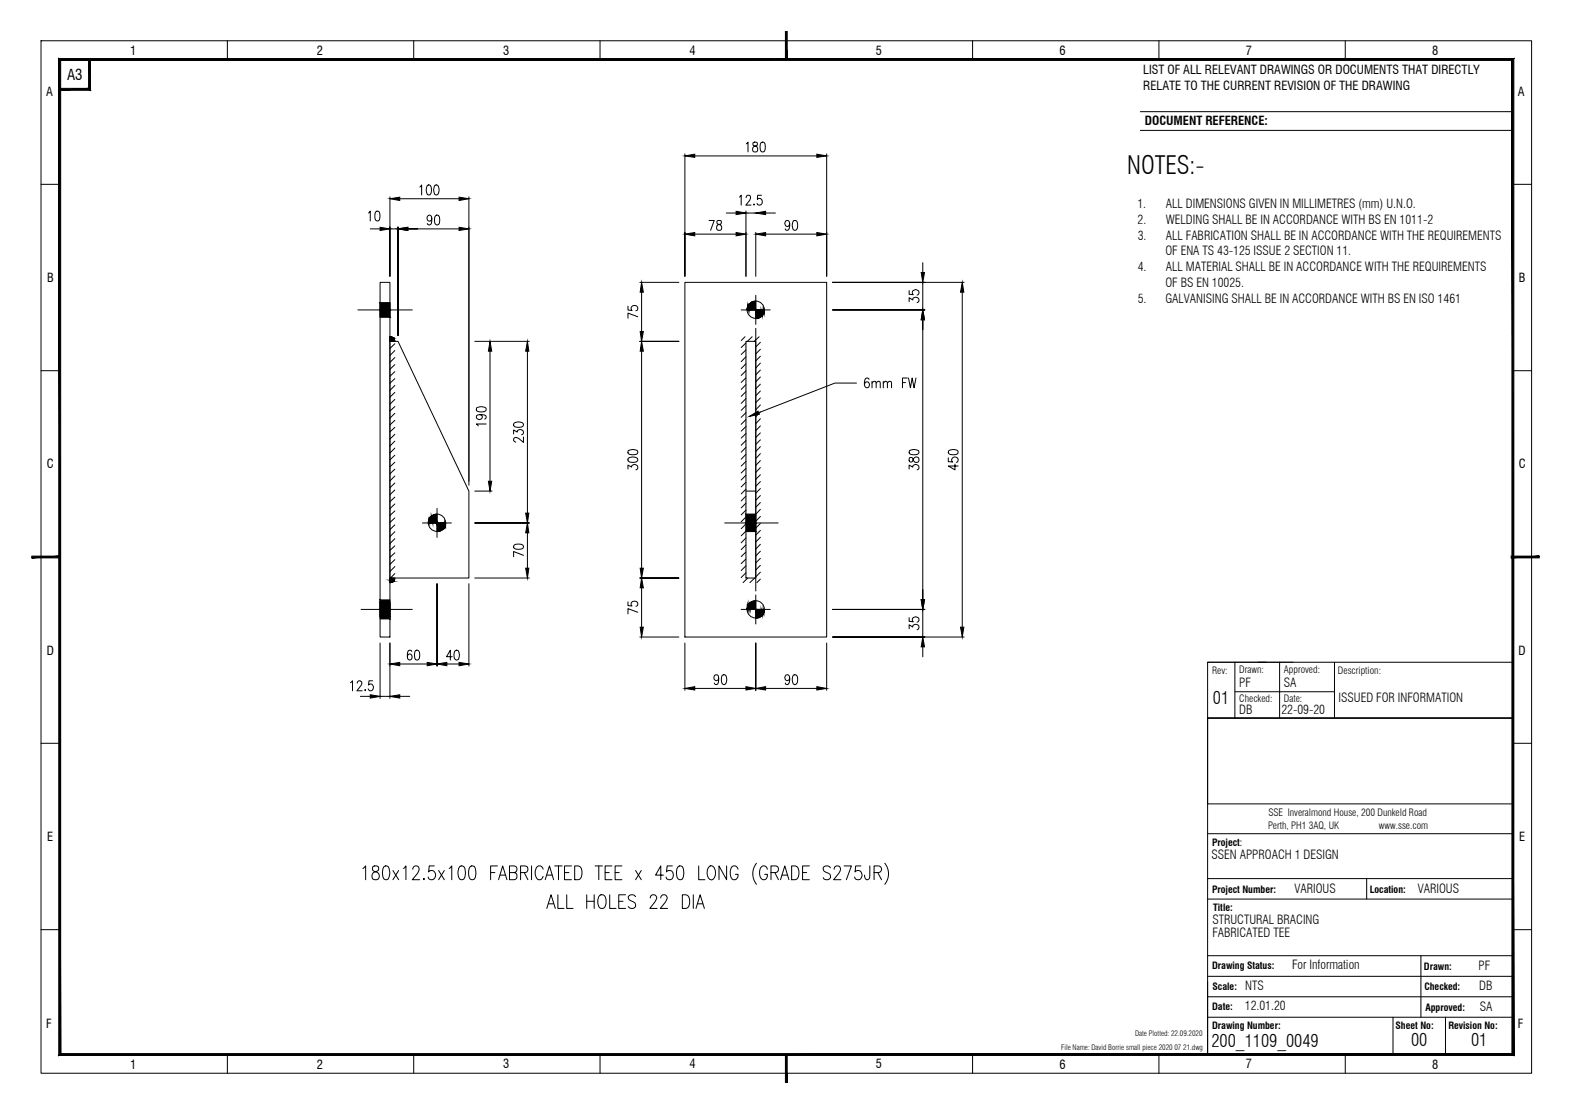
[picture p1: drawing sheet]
<svg xmlns="http://www.w3.org/2000/svg" width="420mm" height="297mm" viewBox="0 0 420 297" stroke-linecap="round" stroke-linejoin="round" font-family="sans-serif">
<!-- layer: Border -->
<g fill="none" stroke="#000" stroke-width=".27">
<path d="M304.4 29.8h99.4M304.4 34.8h99.4M322.4 176.7h81.4M345.2 176.7h-22.8v14.9h81.4h-81.4v89.8h81.4M356.2 176.7v14.9M403.8 213.5v18.1M322.4 222.5h81.4M322.4 234.5h81.4M322.4 239.9h81.4M364.8 234.5v5.4M322.4 255.1h81.4M379.3 255.1v16.4"/>
<path d="M322.4 260.6h81.4M322.4 266h81.4M322.4 271.5h81.4M371.8 271.5v9.9M385.9 271.5v9.9"/>
</g>
<!-- layer: Border Grid -->
<g fill="none" stroke="#000" stroke-width=".27">
<path d="M11 10.9h397.8v275.5h-397.8zM60.7 10.9v5M110.4 10.9v5M160.2 10.9v5M259.6 10.9v5M309.4 10.9v5M359.1 10.9v5M11 49.2h4.9M403.8 49.2h5M11 98.9h4.9M403.8 98.9h5M11 198.4h4.9"/>
<path d="M403.8 198.4h5M11 248.1h4.9M403.8 248.1h5M60.7 281.4v5M110.4 281.4v5M160.2 281.4v5M259.6 281.4v5M309.4 281.4v5M359.1 281.4v5"/>
</g>
<!-- layer: Border -->
<g fill="#000" stroke="#000" stroke-width=".27">
<path d="M15.7 15.6l.5 .5 387.9-.5zM16.2 16.1l387.9-.5-.5 .5zM404.1 15.6l-.5 .5 .5 265.6zM403.6 16.1l.5 265.6-.5-.5zM15.7 281.7h388.4l-.5-.5zM16.2 281.2h387.4l-387.9 .5zM15.7 15.6v266.1l.5-.5zM15.7 15.6l.5 .5v265.1z"/>
<path d="M15.9 23.6v.5l7.8-.5zM15.9 24.1l7.8-.5 .5 .5zM23.7 15.9v7.7l.5 .5zM23.7 15.9h.5v8.2z"/>
</g>
<!-- layer: 0 -->
<g fill="#000" stroke="#000" stroke-width=".27">
<path d="M209.7 8.4v7.5h.4zM209.7 8.4h.4v7.5z"/>
<path d="M8.5 148.9h7.4v-.5zM8.5 148.4h7.4l-7.4 .5z"/>
<path d="M403.4 148.9h7.5v-.5zM403.4 148.4h7.5l-7.5 .5z"/>
<path d="M209.7 281.4v7.5h.4zM209.7 281.4h.4v7.5z"/>
</g>
<path d="M329.6 176.7v14.9M335.9 176.7h2M341.6 176.7v14.9M403.8 176.7v14.9M322.4 191.6h81.4v22.9h-81.4zM329.6 184.6h26.6" fill="none" stroke="#000" stroke-width=".27"/>
<!-- layer: PDF10_TEXT -->
<g fill="none" stroke="#000" stroke-width=".27">
<path d="M96.9 231.8l.7-.7v3.7M99.6 231.3a.86 .86 0 0 0 .2 1.2 1.32 1.32 0 0 1 1.3 .7 1.32 1.32 0 0 1-.1 1.4 1.08 1.08 0 0 1-1.7-.4 1.08 1.08 0 0 1 .8-1.5l.6-.2a.74 .74 0 0 0 .4-.7 .74 .74 0 0 0-.6-.7zM102.5 231.3l.7-.2a1.92 1.92 0 0 1 .8 2.1l-.4 1.4-.7 .2a1.81 1.81 0 0 1-.8-2.1zM104.9 232.3l1.5 2.5M106.4 232.3l-1.5 2.5M107.7 231.8l.7-.7v3.7M110.2 232v-.2a.93 .93 0 0 1 1.1-.7 1.2 1.2 0 0 1 .2 1.9l-1.4 1.8h1.9M113.1 234.4l.2 .2-.2 .2zM115.9 231.1h-1.3l-.2 1.6a1.19 1.19 0 0 1 1.9 .6 1.19 1.19 0 0 1-1.3 1.5l-.6-.4-.1-.3M117.1 232.3l1.5 2.5M118.6 232.3l-1.5 2.5M119.9 231.8l.7-.7v3.7"/>
<path d="M122.7 231.3l.7-.2a1.78 1.78 0 0 1 .8 2.1l-.4 1.4-.7 .2a2.22 2.22 0 0 1-.7-3zM125.5 231.3l.4-.2 .7 .2a3.8 3.8 0 0 1 0 3.3l-.7 .2a1.76 1.76 0 0 1-.8-2.1zM131 232.9h1.1M132.8 231.1h-1.8v3.7M133.1 234.8l1.1-3.7 1.1 3.7M133.5 233.6h1.4M136 232.9h1.3a.9 .9 0 0 0 .7-.9 .9 .9 0 0 0-.7-.9h-1.3v3.7h1.3a.98 .98 0 0 0 .7-1 .98 .98 0 0 0-.7-.9M139 232.9h1.2a.9 .9 0 0 0 .7-.9 .9 .9 0 0 0-.7-.9h-1.2v3.7M139.9 232.9l1 1.9M141.9 231.1v3.7M145 232a.98 .98 0 0 0-1.5-.7 2.43 2.43 0 0 0 .2 3.5 1.04 1.04 0 0 0 1.3-.9M145.5 234.8l1.2-3.7 1.1 3.7"/>
<path d="M146 233.6h1.4M148.1 231.1h2M148.9 238.8v3.6h1.7M149.1 231.1v3.7M150.7 232.9h1.2M151.3 238.8v3.6h1.7M152.6 231.1h-1.9v3.7h1.9M153.4 231.1h1a2.2 2.2 0 0 1 .7 3.1l-.7 .6h-1zM156.6 238.8v3.6M158.6 238.8v3.6M158.9 231.1h1.9M159.8 231.1v3.7"/>
<path d="M160.1 239a1.12 1.12 0 0 1 1.2 0 1.12 1.12 0 0 1 .5 1.2 2.11 2.11 0 0 1-.9 2.2 1.17 1.17 0 0 1-1.3-1.4 2.61 2.61 0 0 1 .5-2zM161.5 232.9h1.1M162.8 238.8v3.6h1.7M163.4 231.1h-1.9v3.7h1.9M164.2 232.9h1.1M166 231.1h-1.8v3.7h1.8M167 238.8h-1.8v3.6h1.8M169.7 239.3a1.03 1.03 0 0 0-1.1-.5 1.03 1.03 0 0 0-.9 .8 1.95 1.95 0 0 0 1.7 1.3 .91 .91 0 0 1-.4 1.5h-.6l-.7-.5M169.7 232.3l1.5 2.5M171.2 232.3l-1.5 2.5M173.6 239.6l.1-.5 .4-.3 .9 .2a.83 .83 0 0 1 .1 1.2l-1.6 2.2h1.9M176.4 239.6l.1-.5 .4-.3 .9 .2a.83 .83 0 0 1 .1 1.2l-1.6 2.2h1.9"/>
<path d="M177.1 233.6h-2.1l1.4-2.5v3.7M179.5 231.1h-1.4l-.2 1.6a1.06 1.06 0 0 1 1.4-.3 1.06 1.06 0 0 1 .4 1.3 .99 .99 0 0 1-.8 1.1 .99 .99 0 0 1-1.1-.7M181 231.3l.7-.2a1.84 1.84 0 0 1 .8 2.1l-.4 1.4-.7 .2a1.76 1.76 0 0 1-.8-2.1l.1-.9zM182.1 238.8h1a2.13 2.13 0 0 1 0 3.6h-1zM185.1 238.8v3.6M186.5 231.1v3.7h1.7M189.3 231.3a.91 .91 0 0 1 1-.2 .91 .91 0 0 1 .5 .9 2.34 2.34 0 0 1-.7 2.8 1.53 1.53 0 0 1-1.3-2zM194 231.1v3.7l-2.1-3.7v3.7M197 232a.98 .98 0 0 0-1-.9 .98 .98 0 0 0-.9 .9 2.37 2.37 0 0 0 .6 2.8 1.11 1.11 0 0 0 1.3-1.5h-.7M201.9 230.4a4.5 4.5 0 0 0 0 5.6M204.8 232a.98 .98 0 0 0-.9-.9 .98 .98 0 0 0-1 .9 2.29 2.29 0 0 0 .7 2.8 1.07 1.07 0 0 0 1.2-1.5h-.7M205.8 232.9h1.3a.92 .92 0 0 0 .7-.9 .92 .92 0 0 0-.7-.9h-1.3v3.7"/>
<path d="M206.8 232.9l1 1.9M208.4 234.8l1.1-3.7 1.1 3.7M208.8 233.6h1.4M211.3 231.1h1a2.2 2.2 0 0 1 .7 3.1l-.7 .6h-1zM214.2 232.9h1.1M216.1 231.1h-1.9v3.7h1.9M221.7 231.6a1.03 1.03 0 0 0-1.1-.5 1.03 1.03 0 0 0-.9 .9l.3 .5 1.1 .5a.91 .91 0 0 1 .6 1 .91 .91 0 0 1-.7 .8l-1-.2-.3-.4M222.7 232v-.2a.88 .88 0 0 1 1.4-.5l.1 .1a1.41 1.41 0 0 1-.3 1.6l-1.4 1.8h2M225.3 231.1h2l-1.4 3.7M229.8 231.1h-1.4l-.2 1.6a1.18 1.18 0 0 1 2 .6 1.18 1.18 0 0 1-1.4 1.5l-.4-.2-.3-.5M232.2 231.1l-.1 3.3a.61 .61 0 0 1-.6 .4 .61 .61 0 0 1-.5-.4l-.2-.8M233.3 232.9h1.3a.9 .9 0 0 0 .7-.9 .9 .9 0 0 0-.7-.9h-1.3v3.7"/>
<path d="M234.3 232.9l1 1.9M236.2 230.4a4.5 4.5 0 0 1 0 5.6M146 242.4l1.1-3.6 1.1 3.6M146.4 241.2h1.4M156.6 240.5h2M165.2 240.5h1.1M185.8 242.4l1.1-3.6 1.1 3.6M186.2 241.2h1.4"/>
</g>
<!-- layer: PDF10_EL-Steel -->
<g fill="#000" stroke="#000" stroke-width=".27">
<path d="M101.5 80.8l2.6 1.9v-1.9zM101.5 80.8l2.6 1.9h-2.6zM101.5 82.7l2.6 1.9v-1.9zM101.5 82.7l2.6 1.9h-2.6z"/>
<path d="M104.1 89.9h.2zM104.1 89.9l.4 .1zM104.1 89.9l.4 .1zM104.1 90h.7zM104.1 90h.7zM104.1 90l.8 .2zM104.1 90l.8 .2zM104.1 90.2l1 .1zM104.1 90.2l1 .1zM104.1 90.3l1.1 .2-.1-.2zM104.1 90.3l1.1 .2h-1.1zM104.1 90.5l1.2 .2-.1-.2zM104.1 90.5l1.2 .2h-1.2zM104.1 90.7l1.3 .2-.1-.2zM104.1 90.7l1.3 .2h-1.3zM104.1 90.9l1.3 .2v-.2zM104.1 90.9l1.3 .2h-1.3z"/>
<path d="M199.1 137.2l2.6 2.4v-2.4zM199.1 137.2l2.6 2.4h-2.6zM199.1 139.6l2.6 2.3v-2.3zM199.1 139.6l2.6 2.3h-2.6z"/>
<path d="M104.1 155.5h.2zM104.1 155.4l.2 .1zM104.1 155.4h.4z"/>
<path d="M104.1 154.3l1.3 .2v-.2zM104.1 154.3l1.3 .2h-1.3zM104.1 154.5l1.2 .2 .1-.2zM104.1 154.5l1.2 .2h-1.2zM104.1 154.7l1.1 .2 .1-.2zM104.1 154.7l1.1 .2h-1.1zM104.1 154.9l1 .2 .1-.2zM104.1 154.9l1 .2h-1zM104.1 155.1l.8 .1 .2-.1zM104.1 155.1l.8 .1h-.8zM104.1 155.2h.8zM104.1 155.2l.7 .2zM104.1 155.4h.7zM104.1 155.4h.4z"/>
<path d="M101.5 160.1l2.6 2.5v-2.5zM101.5 160.1l2.6 2.5h-2.6zM101.5 162.6l2.6 2.6v-2.6zM101.5 162.6l2.6 2.6h-2.6z"/>
<path d="M101.5 160.7l2.6 1.9v-1.9zM101.5 160.7l2.6 1.9h-2.6zM101.5 162.6l2.6 2v-2zM101.5 162.6l2.6 2h-2.6z"/>
</g>
<path d="M101.5 75.4h2.6v94.6h-2.6zM182.8 75.4h37.9v94.6h-37.9zM104.1 91.1h2.1l19 40v23.2h-21.1zM199.1 91.1h2.6v63.2h-2.6zM199.1 131.1h2.6" fill="none" stroke="#000" stroke-width=".27"/>
<!-- layer: PDF10_EL-Holes -->
<g fill="none" stroke="#000" stroke-width=".27">
<path d="M201.7 78.8v7.8M197.9 82.7h7.7M112.8 139.6h7.7M116.7 135.7v7.7M201.7 158.8v7.7M197.9 162.6h7.7"/>
<circle cx="201.7" cy="82.7" r="2.31"/>
<circle cx="116.6" cy="139.5" r="2.31"/>
<circle cx="201.7" cy="162.6" r="2.31"/>
</g>
<g fill="#000" stroke="#000" stroke-width=".27">
<path d="M199.5 82v.7zM204 82.7v.4zM114.5 138.8v.8zM118.9 139.6v.4zM199.5 161.8v.8zM204 162.6v.5z"/>
<path d="M199.5 82.3v.4zM199.5 82.3l-.1 .4z"/>
<path d="M201.3 80.4h.4v2.3zM201.3 80.4v2.3h.4zM200.9 80.5l.4-.1v2.3zM200.9 80.5v2.2h.4zM200.6 80.7l.3-.2v2.2zM200.6 80.7v2h.3zM200.3 80.9l.3-.2v2zM200.3 80.9v1.8h.3zM200 81.2l.3-.3v1.8zM200 81.2v1.5h.3zM200 81.2v1.5l-.3-1.2zM199.7 81.5v1.2h.3zM199.7 81.5v1.2l-.2-.7zM199.5 82v.7h.2z"/>
<path d="M203.9 82.7l.1 .4zM203.9 82.7v.8zM203.7 82.7h.2v.8zM203.7 82.7v1.2l.2-.4zM203.5 82.7h.2v1.2zM203.5 82.7v1.5l.2-.3zM203.2 82.7h.3v1.5zM203.2 82.7v1.8l.3-.3zM202.9 82.7h.3v1.8zM202.9 82.7v2l.3-.2zM202.6 82.7h.3v2zM202.6 82.7v2.2l.3-.2zM202.1 82.7h.5v2.2zM202.1 82.7v2.3l.5-.1zM201.7 82.7h.4v2.3zM201.7 82.7v2.3h.4z"/>
<path d="M114.4 139.1l.1 .5zM114.4 139.1l-.1 .5z"/>
<path d="M116.3 137.3l.4-.1v2.4zM116.3 137.3v2.3h.4zM115.9 137.4l.4-.1v2.3zM115.9 137.4v2.2h.4zM115.5 137.5l.4-.1v2.2zM115.5 137.5v2.1h.4zM115.1 137.8l.4-.3v2.1zM115.1 137.8v1.8h.4zM115.1 137.8v1.8l-.2-1.5zM114.9 138.1v1.5h.2zM114.9 138.1v1.5l-.2-1.2zM114.7 138.4v1.2h.2zM114.7 138.4v1.2l-.2-.8zM114.5 138.8v.8h.2z"/>
<path d="M118.9 139.6v.4zM118.9 139.6v.7zM118.6 139.6h.3v.7zM118.6 139.6v1.1l.3-.4zM118.4 139.6h.2v1.1zM118.4 139.6v1.5l.2-.4zM118.1 139.6h.3v1.5zM118.1 139.6v1.8l.3-.3zM117.8 139.6h.3v1.8zM117.8 139.6v2l.3-.2zM117.5 139.6h.3v2zM117.5 139.6v2.1l.3-.1zM117 139.6h.5v2.1zM117 139.6v2.2l.5-.1zM116.7 139.6h.3v2.2zM116.7 139.6v2.3l.3-.1z"/>
<path d="M199.5 162.3v.3zM199.5 162.3l-.1 .3z"/>
<path d="M201.3 160.4h.4v2.2zM201.3 160.4v2.2h.4zM200.9 160.5l.4-.1v2.2zM200.9 160.5v2.1h.4zM200.6 160.7l.3-.2v2.1zM200.6 160.7v1.9h.3zM200.3 160.9l.3-.2v1.9zM200.3 160.9v1.7h.3zM200.3 160.9v1.7l-.3-1.4zM200 161.2v1.4h.3zM200 161.2v1.4l-.3-1.1zM199.7 161.5v1.1h.3zM199.7 161.5v1.1l-.2-.8zM199.5 161.8v.8h.2z"/>
<path d="M203.9 162.6l.1 .5zM203.9 162.6v.8zM203.7 162.6h.2v.8zM203.7 162.6v1.2l.2-.4zM203.5 162.6h.2v1.2zM203.5 162.6v1.5l.2-.3zM203.2 162.6h.3v1.5zM203.2 162.6v1.8l.3-.3zM202.9 162.6h.3v1.8zM202.9 162.6v2.1l.3-.3zM202.6 162.6h.3v2.1zM202.6 162.6v2.2l.3-.1zM202.1 162.6h.5v2.2zM202.1 162.6v2.3l.5-.1zM201.7 162.6h.4v2.3zM201.7 162.6v2.4l.4-.1z"/>
</g>
<!-- layer: PDF10_Dimensions -->
<g fill="none" stroke="#000" stroke-width=".27">
<path d="M199.2 38.4l.5-.5v2.7M201.1 38.1v.7a.95 .95 0 0 1 1.1 .6 .95 .95 0 0 1-.4 1.2 .84 .84 0 0 1-1-.9 .84 .84 0 0 1 1.1-.8l.2-.1a.56 .56 0 0 0-.3-.9zM203.2 38.1l.5-.2a1.72 1.72 0 0 1 0 2.7h-.2a1.27 1.27 0 0 1-.6-1.6zM98.4 56.9l.4-.6v2.7M100.4 56.5l.5-.2a1.63 1.63 0 0 1 .4 2.2l-.1 .3-.6 .2a2.01 2.01 0 0 1-.2-2.5zM104.1 52.5v21.2v-13.1M106.7 53h15.8M112.1 49.9l.5-.5v2.6M114.1 49.5l.5-.1a1.6 1.6 0 0 1 .5 2.1l-.2 .4-.5 .1a1.68 1.68 0 0 1-.5-2.1zM115.3 58.3l-.1 .4a.61 .61 0 0 1-.6 .3 .61 .61 0 0 1-.5-.3l-.1-.4a.74 .74 0 0 1 .7-.9l.3 .1a2.01 2.01 0 0 1-.3 2.5l-.5-.1-.1-.3M116.1 49.5l.5-.1a1.7 1.7 0 0 1 0 2.6h-.2a1.6 1.6 0 0 1-.5-2.1zM116.3 57.5l.5-.1a1.27 1.27 0 0 1 .6 1.5l-.3 1-.5 .1a1.88 1.88 0 0 1-.3-2.5z"/>
<path d="M125.2 52.5v77M182.8 41.1v32.6v-11.7M185.4 41.6h32.6M189.3 58.8h1.4l-1 2.7M191.5 58.9a.6 .6 0 0 0 .2 .9 .83 .83 0 0 1 1 .9 .83 .83 0 0 1-1.2 .6 1.07 1.07 0 0 1-.1-1.1 1.07 1.07 0 0 1 1.1-.5 .53 .53 0 0 0-.3-.9zM193.9 56.9h2.6M197.4 52.6l.5-.5v2.6M199.1 56.3v17.4M199.1 56.9h2.6M199.2 52.7l.3-.6 .7 .1 .1 .4-.2 .9-1 1.2h1.4M201.2 54.6h.2zM203.3 52.1h-1l-.1 1.1a.81 .81 0 0 1 1.1 .1 .81 .81 0 0 1 0 1.1 .81 .81 0 0 1-1.1 .1l-.1-.2"/>
<path d="M204.4 56.9h2.6M210.8 59.7a.7 .7 0 0 1-.7 .8 .79 .79 0 0 1-.6-1 .79 .79 0 0 1 1-.6 2.31 2.31 0 0 1 0 2.4l-.5 .2-.4-.4M211.8 58.9l.5-.1a1.46 1.46 0 0 1 .5 2.1l-.2 .4-.5 .2a1.6 1.6 0 0 1-.5-2.1zM220.7 41.1v32.6M98.8 61.1h2.7M104.1 61.1h2.1M106.2 60.6v29v-29M111.5 61.1h-2.6h13.6M170.8 75.4h10.4M171.3 78v10.5M185.4 62.5h11.1M201.7 62v11.7"/>
<path d="M204.4 62.5h13.6M242.7 77.6v.9l1.1 .2a.83 .83 0 0 1 0-1.2 .83 .83 0 0 1 1.2 0 .83 .83 0 0 1 .1 1.2h-.3M246.3 70.1v2.6M246.3 75.4v7.3M246.9 75.4h-24.7h35.2M256.9 78v89.4M101.5 80.8h2.6v3.8h-2.6zM105.4 91.7l-1.3 1.3M105.4 93.6l-1.3 1.3M105.4 95.4l-1.3 1.3M105.4 97.3l-1.3 1.3M105.4 99.2l-1.3 1.2"/>
<path d="M126.7 91.1h14.6M130.8 93.7v34.7M140.8 93.7v43.2M167.6 81.7v1.1h1.1a.81 .81 0 0 1 .1-1.1 .81 .81 0 0 1 1.1 0 .81 .81 0 0 1 .1 1.1l-.3 .1M170.3 84.5l-2.7-.9v1.3M170.8 91.1h10.4h-10.4M171.3 93.7v57.9M198.9 89.9l-1 1M199.1 91.5l-1.2 1.3M199.1 93.4l-1.2 1.2M199.1 95.2l-1.2 1.3M199.1 97.1l-1.2 1.3"/>
<path d="M199.1 98.9l-1.2 1.3M200.8 89.9l-1.3 1.2M202.6 89.9l-1.3 1.2M203 91.4l-1.3 1.2M203 93.2l-1.3 1.2M203 95.1l-1.3 1.2M203 96.9l-1.3 1.3M203 98.8l-1.3 1.2M242.7 80.5v-1l1 .6a.77 .77 0 0 1 1.1-.7 .77 .77 0 0 1 0 1.3M246.3 88v-2.7v74.7v-2.6M246.9 82.7h-24.7h24.7M105.4 101l-1.3 1.3"/>
<path d="M105.4 102.9l-1.3 1.3M105.4 104.7l-1.3 1.3M105.4 106.6l-1.3 1.3M105.4 108.5l-1.3 1.2M105.4 110.3l-1.3 1.3M105.4 112.2l-1.3 1.2M105.4 114l-1.3 1.3M105.4 115.9l-1.3 1.3M105.4 117.7l-1.3 1.3M105.4 119.6l-1.3 1.3M127.2 108.8a2.55 2.55 0 0 1 2.5 0l.1 .5a1.54 1.54 0 0 1-2.1 .6l-.5-.3zM128 110.7l.6 .2a.62 .62 0 0 1-.2 .9 .79 .79 0 0 1-.9 0 .79 .79 0 0 1-.3-.9 2.64 2.64 0 0 1 2.5 0l.1 .6-.4 .3"/>
<path d="M129.8 113.2h-2.6l.5 .5M137.1 115.8v-1l1 .5a.77 .77 0 0 1 1.2-.6 .77 .77 0 0 1-.1 1.3M137.2 112.9a1.84 1.84 0 0 1 2.5 .3v.2a1.22 1.22 0 0 1-1.5 .6l-1-.3zM139.7 116.6v1.5l-1.2-1.1-.9-.2-.4 .1-.1 .7 .6 .4M199.1 100.8l-1.2 1.3M199.1 102.7l-1.2 1.2M199.1 104.5l-1.2 1.3M199.1 106.4l-1.2 1.3M199.1 108.2l-1.2 1.3M199.1 110.1l-1.2 1.3M199.1 112l-1.2 1.2M199.1 113.8l-1.2 1.3"/>
<path d="M199.1 115.7l-1.2 1.2M199.1 117.6l-1.2 1.2M199.1 119.4l-1.2 1.3M203 100.6l-1.3 1.3M203 102.5l-1.3 1.3M203 104.4l-1.3 1.2M203 106.2l-1.3 1.2M203 108.1l-1.3 1.2M203 109.9l-1.3 1.3M203 111.8l-1.3 1.3M203 113.7l-1.3 1.2M203 115.5l-1.3 1.3"/>
<path d="M203 117.4l-1.3 1.2M203 119.2l-1.3 1.3M228.6 102.2h-5.7l-20.4 8M232 101.3l-.1-.3-.5-.1a1.53 1.53 0 0 0 .1 2.6 .79 .79 0 0 0 .6-1 .79 .79 0 0 0-1-.5l-.4 .6M232.8 102.2l.5-.4 .5 .1 .1 1.6M232.8 101.8v1.7M233.9 102.2l.5-.4 .5 .1 .1 1.6M235.8 102.2l.5-.4 .5 .1 .1 1.6M235.8 101.8v1.7M236.9 102.2l.5-.4 .5 .1 .1 1.6M240.9 102.1h.8M242.2 100.9h-1.3v2.6"/>
<path d="M242.5 100.9l.5 2.6 .5-2.6 .5 2.6 .5-2.6M105.4 121.5l-1.3 1.2M105.4 123.4l-1.3 1.2M105.4 125.2l-1.3 1.2M105.4 127l-1.3 1.4M105.4 128.9l-1.3 1.3M105.4 130.8l-1.3 1.2M105.4 132.7l-1.3 1.2M105.4 134.5l-1.3 1.3M105.4 136.4l-1.3 1.2M105.4 138.2l-1.3 1.2M126.7 131.1h4.6"/>
<path d="M141.3 139.6h-14.6h14.6M167.6 125.2v-1.1l1 .6a.77 .77 0 0 1 1.2-.6 .77 .77 0 0 1-.1 1.3M167.7 122.3a1.89 1.89 0 0 1 2.6 .3v.2a1.89 1.89 0 0 1-2.6 .3zM167.7 120.3a2.55 2.55 0 0 1 2.4 0l.2 .5a1.54 1.54 0 0 1-2.2 .5l-.4-.2zM199.1 139.9l-1.2 1.2M199.1 121.2l-1.2 1.4M199.1 123.1l-1.2 1.3M199.1 125l-1.2 1.2M199.1 126.8l-1.2 1.3M199.1 128.7l-1.2 1.3M199.1 130.6l-1.2 1.2M199.1 132.4l-1.2 1.3"/>
<path d="M199.1 134.3l-1.2 1.3M199.1 136.1l-1.2 1.3M199.1 138l-1.2 1.2M203 139.7l-1.3 1.2M203 121.1l-1.3 1.3M203 122.9l-1.3 1.3M203 124.8l-1.3 1.3M203 126.7l-1.3 1.2M203 128.5l-1.3 1.3M203 130.4l-1.3 1.2M203 132.2l-1.3 1.3M203 134.1l-1.3 1.3"/>
<path d="M203 135.9l-1.3 1.3M203 137.8l-1.3 1.3M242.7 125.2v-1.1l1 .6a.77 .77 0 0 1 1.1-.6 .77 .77 0 0 1 0 1.3M242.8 122.2a.71 .71 0 0 0 .5 1.1l.2-.1a1.07 1.07 0 0 1 .5-1 1.07 1.07 0 0 1 1.2 0 .79 .79 0 0 1-.3 1.2 .79 .79 0 0 1-1.1-.6l-.1-.4a.6 .6 0 0 0-.9-.2zM242.8 120.3a2.55 2.55 0 0 1 2.4 0l.1 .5a1.54 1.54 0 0 1-2.1 .5l-.4-.2zM253.1 122.2v1l1.2 .1a.83 .83 0 0 1 0-1.1 .83 .83 0 0 1 1.2 0 .83 .83 0 0 1 .1 1.1l-.3 .1M253.3 120.3a2.48 2.48 0 0 1 2.3 0l.2 .5a1.72 1.72 0 0 1-2.7 0zM254.9 123.9v1.5l-1.8-1h2.7M105.4 140.1l-1.3 1.3M105.4 141.9l-1.3 1.3M105.4 143.8l-1.3 1.3M105.4 145.7l-1.3 1.2"/>
<path d="M105.4 147.5l-1.3 1.3M105.4 149.4l-1.3 1.2M105.4 151.2l-1.3 1.3M105.4 153.1l-1.1 1.2M116.7 155.8v22v-22M125.2 155.8v22M126.7 154.3h14.6M137.2 145.5l1-.3a1.12 1.12 0 0 1 1.5 .8 1.27 1.27 0 0 1-1.5 .6l-1-.3zM139.7 148.2l-2.6-1v1.4M140.8 142.2v9.4M170.8 154.3h10.4h-10.4M171.3 156.9v10.5"/>
<path d="M199.1 141.7l-1.2 1.3M199.1 143.6l-1.2 1.3M199.1 145.4l-1.2 1.3M199.1 147.3l-1.2 1.2M199.1 149.2l-1.2 1.2M199.1 151l-1.2 1.3M199.1 152.9l-1.2 1.2M199.6 154.3l-1.2 1.2M201.5 154.3l-1.3 1.2M203 141.6l-1.3 1.2M203 143.4l-1.3 1.3M203 145.2l-1.3 1.4"/>
<path d="M203 147.1l-1.3 1.3M203 149l-1.3 1.2M203 150.9l-1.3 1.2M203 152.7l-1.3 1.3M203 154.6l-1 .9M101.5 160.7h2.6v3.9h-2.6zM101.5 171.6v14.8M104.1 171.6v14.8M106.7 177.2h7.3M109.9 173.9a.55 .55 0 0 0-.9-.2 2.45 2.45 0 0 0 0 2.3 .57 .57 0 0 0 .9-.2l.1-.4a.65 .65 0 0 0-.5-.9 .65 .65 0 0 0-.8 .8M110.9 173.7l.5-.2a1.72 1.72 0 0 1 0 2.6h-.2a1.54 1.54 0 0 1-.5-2.1zM119.3 177.2h3.2"/>
<path d="M120.7 175.3h-1.5l1-1.8v2.6M121.5 173.7l.5-.2a1.54 1.54 0 0 1 .5 2.1l-.2 .4-.5 .1a1.82 1.82 0 0 1-.3-2.4zM167.6 160.6v1l1.1 .1a.85 .85 0 0 1 .5-1.3 .85 .85 0 0 1 1.1 .9l-.6 .5M170.3 163.4l-2.7-1v1.4M170.8 170h10.4M182.8 171.6v12.6M220.7 171.6v12.6M242.7 167.8v-1l1 .5a.78 .78 0 0 1 1.2-.6 .78 .78 0 0 1-.1 1.4M242.7 164.8v1l1.1 .1a.81 .81 0 0 1 .1-1.1 .81 .81 0 0 1 1.1 0 .81 .81 0 0 1 .1 1.1l-.3 .1M246.3 162.6v7.4M246.3 172.6v2.7M246.9 170h-24.7h35.2"/>
<path d="M246.9 162.6h-24.7h24.7M93.5 182.2l.6-.5v2.7M95.4 182.3v-.4a.66 .66 0 0 1 .9 0 .66 .66 0 0 1 .2 .8l-1.2 1.7h1.4M96.2 185.8h2.6M97.5 184.1v.3zM99.5 181.7h-1l-.1 1.1a.85 .85 0 0 1 1.2 .1 .85 .85 0 0 1-.2 1.3 .65 .65 0 0 1-1.1-.3M101.5 185.8h2.6M106.7 185.8h2.7M185.4 183.7h13.7M191.8 180.9v.4a.61 .61 0 0 1-.6 .4 .61 .61 0 0 1-.5-.4 .71 .71 0 0 1 0-1 .71 .71 0 0 1 1.1 .1v.5a1.3 1.3 0 0 1-.8 1.8l-.3-.4M192.9 180.2l.5-.1a1.45 1.45 0 0 1 .5 2.1l-.2 .3-.5 .2a1.97 1.97 0 0 1-.3-2.5zM201.7 184.2v-12.6v12.6"/>
<path d="M204.4 183.7h13.6M210.8 180.9a.7 .7 0 0 1-.7 .8 .77 .77 0 0 1-.6-1 .77 .77 0 0 1 1-.5 1.97 1.97 0 0 1-.3 2.5l-.5-.2-.1-.2M211.8 180.2l.5-.1a1.12 1.12 0 0 1 .6 1.4l-.3 1-.5 .2a1.97 1.97 0 0 1-.3-2.5z"/>
</g>
<!-- layer: PDF10_EL-Centre-Line -->
<path d="M95.5 82.7h14.6M201.7 87.6v70.1M193.4 139.6h14.3M96.4 162.6h13.7" fill="none" stroke="#000" stroke-width=".27"/>
<!-- layer: PDF10_Bolts -->
<path d="M199.1 137.2h2.6M199.1 141.9h2.6" fill="none" stroke="#000" stroke-width=".27"/>
<!-- layer: PDF10_Dimensions -->
<g fill="#000" stroke="#000" stroke-width=".27">
<path d="M104.1 53l2.6-.4v.9zM122.5 52.6l2.7 .4-2.7 .5zM182.8 41.6l2.6-.5v.9zM196.5 56.4l2.6 .5-2.6 .4zM201.7 56.9l2.7-.5v.9zM218 41.1l2.7 .5-2.7 .4zM101.5 60.7l2.6 .4-2.6 .4zM106.2 61.1l2.7-.4v.8zM122.5 60.7l2.7 .4-2.7 .4zM171.3 75.4l.4 2.6h-.8zM182.8 62.5l2.6-.4v.8zM196.5 62.1l2.6 .4-2.6 .4z"/>
<path d="M201.7 62.5l2.7-.4v.8zM218 62.1l2.7 .4-2.7 .4zM245.9 72.7h.9l-.5 2.7zM256.9 75.4l.4 2.6h-.9zM130.8 91.1l.5 2.6h-.9zM140.8 91.1l.4 2.6h-.9zM171.3 91.1l.4 2.6h-.8zM170.9 88.5h.8l-.4 2.6zM246.3 82.7l.5 2.6h-.9zM200.1 111.1l2.2-1.4 .4 .9zM130.4 128.4h.9l-.5 2.7zM140.3 136.9h.9l-.4 2.7z"/>
<path d="M140.8 139.6l.4 2.6h-.9zM140.3 151.6h.9l-.4 2.7zM171.3 154.3l.4 2.6h-.8zM170.9 151.6h.8l-.4 2.7zM104.1 177.2l2.6-.4v.9zM114 176.8l2.7 .4-2.7 .5zM116.7 177.2l2.6-.4v.9zM122.5 176.8l2.7 .4-2.7 .5zM170.9 167.4h.8l-.4 2.6zM246.3 170l.5 2.6h-.9zM245.9 160h.9l-.5 2.6zM256.4 167.4h.9l-.4 2.6z"/>
<path d="M98.8 185.4l2.7 .4-2.7 .5zM104.1 185.8l2.6-.4v.9zM182.8 183.7l2.6-.4v.9zM199.1 183.3l2.6 .4-2.6 .5zM201.7 183.7l2.7-.4v.9zM218 183.3l2.7 .4-2.7 .5z"/>
</g>
<text font-size="6.7" x="300.9" y="46.4">NOTES:-</text>
<g font-size="4.7">
<text x="323.8" y="187.9">01</text>
<text x="323.4" y="279.4">200_1109_0049</text>
<text x="376.7" y="279.2">00</text>
<text x="392.7" y="279.2">01</text>
</g>
<text font-size="4" x="17.9" y="21.3">A3</text>
<g font-size="3.3">
<text x="34.7" y="14.6">1</text>
<text x="84.6" y="14.6">2</text>
<text x="134.3" y="14.6">3</text>
<text x="184.1" y="14.6">4</text>
<text x="233.8" y="14.6">5</text>
<text x="282.9" y="14.6">6</text>
<text x="332.6" y="14.6">7</text>
<text x="382.3" y="14.6">8</text>
<text x="305.2" y="19.8">LIST OF ALL RELEVANT DRAWINGS OR DOCUMENTS THAT DIRECTLY</text>
<text x="305.2" y="24">RELATE TO THE CURRENT REVISION OF THE DRAWING</text>
<text x="12.3" y="25.6">A</text>
<text x="405.2" y="25.6">A</text>
<text x="305.6" y="33.5">DOCUMENT REFERENCE:</text>
<text x="303.6" y="55.6">1.</text>
<text x="303.6" y="59.8">2.</text>
<text x="311.2" y="55.6">ALL DIMENSIONS GIVEN IN MILLIMETRES (mm) U.N.O.</text>
<text x="311.2" y="59.8">WELDING SHALL BE IN ACCORDANCE WITH BS EN 1011-2</text>
<text x="303.7" y="64">3.</text>
<text x="311.2" y="64">ALL FABRICATION SHALL BE IN ACCORDANCE WITH THE REQUIREMENTS</text>
<text x="311.1" y="68.2">OF ENA TS 43-125 ISSUE 2 SECTION 11.</text>
<text x="12.6" y="75.3">B</text>
<text x="303.7" y="72.3">4.</text>
<text x="311.1" y="76.5">OF BS EN 10025.</text>
<text x="311.2" y="72.3">ALL MATERIAL SHALL BE IN ACCORDANCE WITH THE REQUIREMENTS</text>
<text x="405.4" y="75.3">B</text>
<text x="303.7" y="80.8">5.</text>
<text x="311.1" y="80.8">GALVANISING SHALL BE IN ACCORDANCE WITH BS EN ISO 1461</text>
<text x="12.5" y="125">C</text>
<text x="405.4" y="125">C</text>
<text x="12.5" y="174.8">D</text>
<text x="405.4" y="174.8">D</text>
<text x="330.8" y="183.5">PF</text>
<text x="342.7" y="183.4">SA</text>
<text x="330.8" y="190.6">DB</text>
<text x="342" y="190.6">22-09-20</text>
<text x="357.3" y="187.4">ISSUED FOR INFORMATION</text>
<text x="12.6" y="224.5">E</text>
<text x="405.5" y="224.5">E</text>
<text x="323.4" y="229.2">SSEN APPROACH 1 DESIGN</text>
<text x="345.6" y="238.3">VARIOUS</text>
<text x="378.4" y="238.3">VARIOUS</text>
<text x="323.6" y="246.7">STRUCTURAL BRACING</text>
<text x="323.6" y="250">FABRICATED TEE</text>
<text x="344.9" y="258.7">For Information</text>
<text x="394.7" y="258.8">PF</text>
<text x="332.3" y="269.7">12.01.20</text>
<text x="332.4" y="264.2">NTS</text>
<text x="394.8" y="264.3">DB</text>
<text x="395" y="269.7">SA</text>
<text x="12.3" y="274.2">F</text>
<text x="405.2" y="274.2">F</text>
<text x="34.7" y="285.2">1</text>
<text x="84.6" y="285.2">2</text>
<text x="134.3" y="285.2">3</text>
<text x="184.1" y="285.2">4</text>
<text x="233.8" y="285.2">5</text>
<text x="282.9" y="285.2">6</text>
<text x="332.6" y="285.2">7</text>
<text x="382.3" y="285.2">8</text>
</g>
<g font-size="2.7">
<text x="323.6" y="180">Rev:</text>
<text x="330.8" y="179.6">Drawn:</text>
<text x="342.7" y="179.6">Approved:</text>
<text x="357.2" y="180">Description:</text>
<text x="330.8" y="187.5">Checked:</text>
<text x="342.7" y="187.5">Date:</text>
<text x="338.5" y="221.1">Perth, PH1 3AQ, UK</text>
<text x="338.6" y="217.8">SSE Inveralmond House, 200 Dunkeld Road</text>
<text x="368.1" y="221.1">www.sse.com</text>
</g>
<g font-size="2.6">
<text x="323.5" y="225.8">Project:</text>
<text x="323.5" y="238.3">Project Number:</text>
<text x="365.6" y="238.3">Location:</text>
<text x="323.8" y="243.1">Title:</text>
<text x="323.5" y="258.7">Drawing Status:</text>
<text x="380.1" y="258.8">Drawn:</text>
<text x="323.5" y="269.6">Date:</text>
<text x="323.7" y="264.2">Scale:</text>
<text x="380.2" y="264.3">Checked:</text>
<text x="380.5" y="269.7">Approved:</text>
<text x="323.5" y="274.5">Drawing Number:</text>
<text x="372.5" y="274.5">Sheet No:</text>
<text x="386.6" y="274.5">Revision No:</text>
</g>
<g font-size="2">
<text x="283.2" y="280.1">File Name: David Borrie small piece 2020 07 21.dwg</text>
<text x="303" y="276.6">Date Plotted: 22.09.2020</text>
</g>
</svg>
